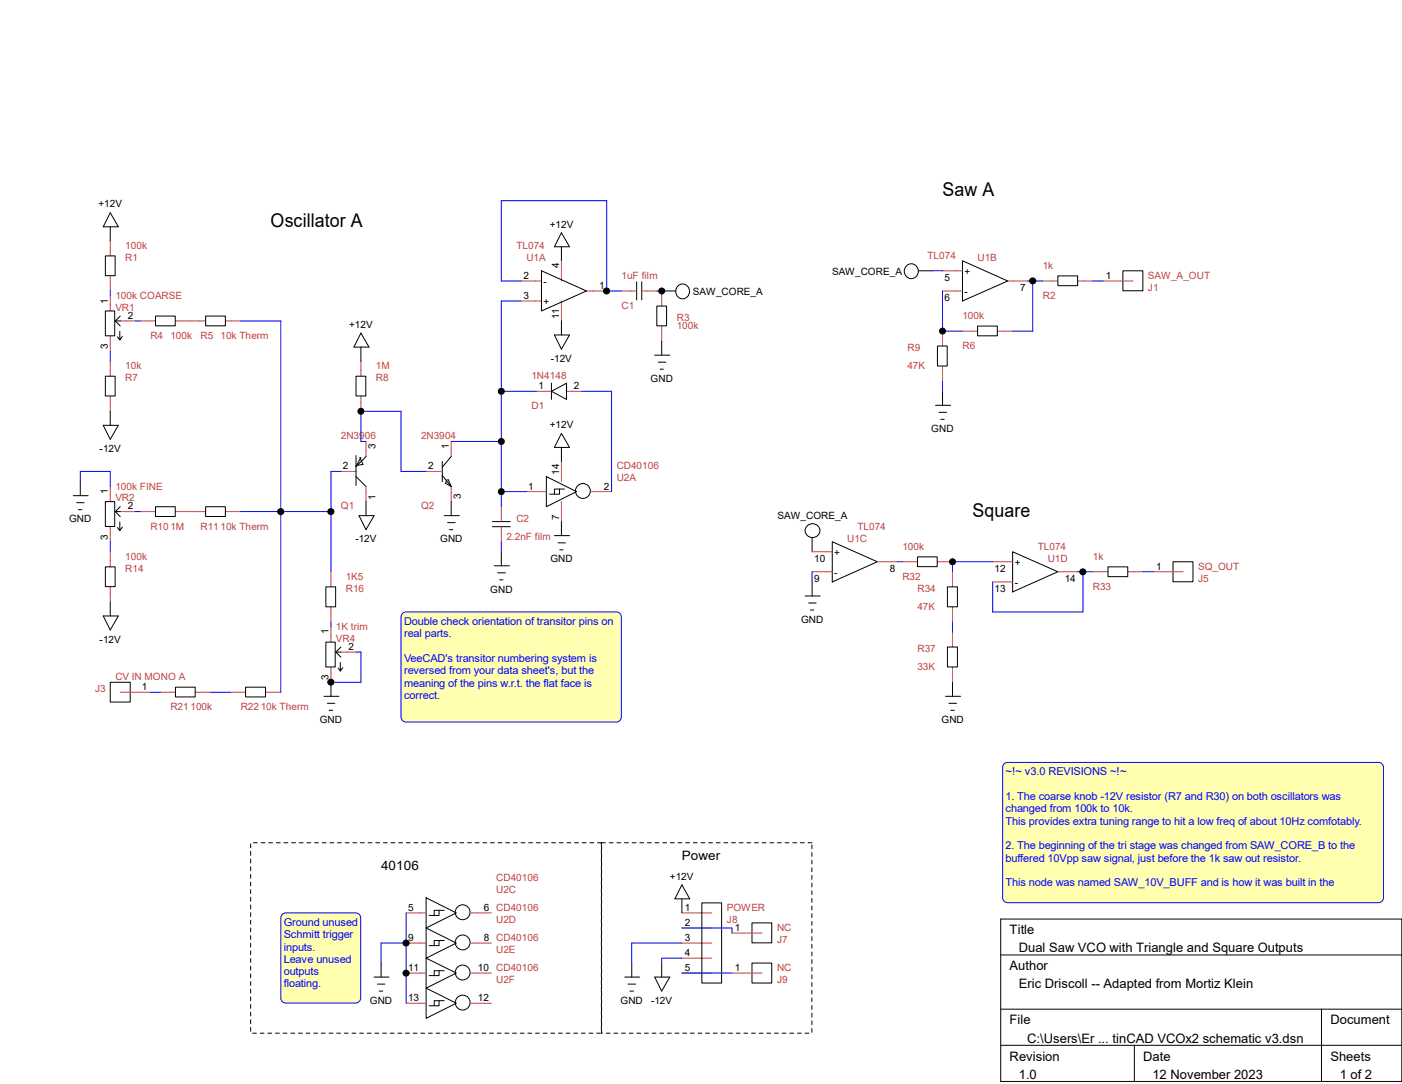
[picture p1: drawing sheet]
<svg xmlns="http://www.w3.org/2000/svg" width="279mm" height="216mm" viewBox="0 0 279 216" stroke-linecap="round" stroke-linejoin="round" font-family="sans-serif">
<g fill="none" stroke="#c04040" stroke-width=".2">
<path d="M22 48v3M22 54.9v3.1M22 58.9v3M103.9 59.9h4M103.9 56h4M111.9 51.9v4.1M111.9 59.9v4M116.9 58h4M123.9 58h3M127.9 58h3M131.9 58v3M187.8 58h4"/>
<path d="M187.8 53.9h4M200.8 56h4M207.8 56h3M214.8 56h3M219.8 56h6M22 66.9v3M22 71.9v3M22 78.9v3M24 63.9h3M28 63.9h3M35 63.9h6M45 63.9h3"/>
<path d="M71.9 71.9v3M71.9 78.9v3M106.9 77.9h3M112.9 77.9h3M131.9 64.9v3M187.8 66v2.9M187.8 72.9v3M191.8 66h3M198.8 66h3M22 96.9v3M67.9 93.9h3.1M72.9 87.9v3"/>
<path d="M72.9 96.9v3M84.9 93.9h3M89.9 87.9v3M89.9 96.9v3M104.9 97.9h4M111.9 91.9v4M111.9 99.9v4M117.9 97.9h4M22 104.9v3M22 109.9v3M22 116.9v3M24 101.9h3"/>
<path d="M28 101.9h3M35 101.9h6M45 101.9h3M66 113.9v3M99.9 100.9v3M99.9 104.9v3M161.8 109.9h4.1M161.8 113.9h4.1M174.8 111.9h4M179.8 111.9h3M186.8 111.9h3M189.8 113.9v3"/>
<path d="M197.8 111.9h4M197.8 115.9h4M210.8 113.9h4M217.8 113.9h3M224.8 113.9h3M229.8 113.9h6M24 137.9h6M32 137.9h3M38.9 137.9h3.1M46 137.9h2.9M53 137.9h3M66 120.9v3"/>
<path d="M66 124.9v3M66 132.9v3M67.9 129.9h3.1M189.8 120.9v3M189.8 125.9v3M189.8 132.9v3"/>
</g>
<g fill="none" stroke="#000" stroke-width=".2">
<path d="M21 51h1.9v3.9h-1.9zM22 42.4l1.6 2.8h-3zM22 45.2v2.8M107.9 53.9l9 4.1-9 3.9zM111.9 49.1v2.8M111.9 46.4l1.6 2.7h-3zM126.9 56.1v3.6M127.9 56.1v3.6M131.9 58h2.8M135.2 56.8a1.42 1.42 0 0 1 2.2 1.2 1.42 1.42 0 0 1-2.2 1.2 1.55 1.55 0 0 1 0-2.4zM183 53.9h2.8M191.8 51.9l9 4.1-9 3.9z"/>
<path d="M210.8 54.9h4v2h-4zM223.8 53.9h4v4h-4zM21 61.9h1.9v5h-1.9zM21 74.9h1.9v4h-1.9zM23 63.9h1M23.4 67.1l.5 .6M23.9 66v1.7l.5-.7M24 62.9l-1 1 1 1M31 62.9h3.9v2h-3.9zM41 62.9h3.9v2h-3.9zM71 74.9h1.9v4h-1.9zM71.9 66.3l1.6 2.8h-3z"/>
<path d="M71.9 69.1v2.8M109.9 77.9l3-1.6v3.2zM109.9 76.3v3.2M110.5 66.7h3l-1.6 2.9zM111.9 63.9v2.8M130.5 70.7h3M130.9 61h1.9v3.9h-1.9zM131.2 72.1h1.5M131.5 73.5h.7M131.9 67.9v2.8M186.8 68.9h2v4h-2zM187.8 77.9v2.8"/>
<path d="M194.8 64.9h4v2h-4zM14.6 98.7h3M16 95.9v2.8M20.6 84.7h3l-1.6 2.8zM21 99.9h1.9v5h-1.9zM22 81.9v2.8M71 94.9l1.9 2M71 90.7v6M71.7 91.1l.6 1.4-1.3 .2M72.9 90.9l-1.9 2 .9-1.8M72.9 99.9v2.8M88.1 91.9v4"/>
<path d="M88.1 94.7l1.8 2.2M88.9 96.3l1 .6M89.1 95.5l-.4 .8M89.3 95.5l.6 1.4M89.9 90.9l-1.8 2.1M89.9 99.9v2.8M108.9 94.9l6 3-6 3zM111.5 97.4v1h-2M111.9 89.1v2.8M111.9 86.3l1.6 2.8h-3zM112.5 97.4h-2v1M186.4 80.7h3"/>
<path d="M187.1 82.1h1.5M187.5 83.5h.7M15.3 100.1h1.5M15.6 101.5h.7M21 112.9h1.9v3.9h-1.9zM22 119.9v2.8M23 101.9h1M23.4 105.1l.5 .6M23.9 104v1.7l.5-.7M24 100.9l-1 1 1 1M31 100.9h3.9v2h-3.9zM41 100.9h3.9v2h-3.9z"/>
<path d="M64.9 116.9h2v4h-2zM71.5 102.7h3l-1.6 2.8zM88.5 102.7h3M89.2 104.1h1.5M89.6 105.5h.7M98.1 103.9h3.6M98.1 104.9h3.6M98.5 112.7h3M99.2 114.1h1.5M99.6 115.5h.6M99.9 109.9v2.8M110.5 106.7h3"/>
<path d="M111.2 108.1h1.5M111.5 109.5h.7M111.9 103.9v2.8M160.4 118.7h3M160.7 104.9a1.46 1.46 0 0 1 2.2-.3 1.46 1.46 0 0 1 0 2.2 1.46 1.46 0 0 1-2.2-.3 1.3 1.3 0 0 1 0-1.6zM161.8 107.1v2.8M161.8 115.9v2.8M165.9 107.9l8.9 4-8.9 4zM182.8 110.9h4v2h-4zM188.8 116.9h2v4h-2zM201.8 109.9l9 4-9 4zM220.8 112.9h3.9v2h-3.9z"/>
<path d="M233.8 111.9h3.9v4h-3.9zM20.6 122.7h3l-1.6 2.8zM22 135.9h4v3.9h-4zM35 136.9h3.9v1.9h-3.9zM48.9 136.9h4v1.9h-4zM64.6 138.7h2.9M64.9 127.9h1.9v4.9h-1.9zM66 135.9v2.8M66.9 129.9h1M67.4 133.1l.4 .5M67.8 132v1.6l.5-.6M67.9 128.9l-1 1 1 1"/>
<path d="M161.2 120.1h1.4M161.5 121.5h.7M188.4 138.7h3M188.8 128.9h2v3.9h-2zM189.8 135.9v2.8M65.2 140.1h1.5M65.6 141.5h.7M189.1 140.1h1.5M189.5 141.5h.7"/>
<circle cx="181.6" cy="54" r="1.44"/>
<circle cx="116.2" cy="97.8" r="1.48"/>
</g>
<g fill="none" stroke="#00f" stroke-width=".2">
<path d="M22 58v.9M103.9 56h-4v-16h21v18h3M103.9 59.9h-4v41M130.9 58h1M185.8 53.9h2M187.8 58v8h4M204.8 56h3M205.8 56v10h-4M22 69.9v2M27 63.9h1M48 63.9h8v74M99.9 77.9h7"/>
<path d="M115.9 77.9h6v20M187.8 75.9v2M16 95.9v-2h6v3M67.9 93.9h-1.9v20M72.9 87.9h-1v-6h8v12h5M89.9 87.9h10M99.9 97.9h5M22 107.9v2M27 101.9h1M48 101.9h18M99.9 107.9v2M161.8 113.9v2"/>
<path d="M178.8 111.9h1M197.8 111.9h-8v2M214.8 113.9h3M215.8 113.9v8h-18v-6M30 137.9h2M42 137.9h4M66 123.9v1M71 129.9h.9v6h-5.9M189.8 123.9v2"/>
</g>
<path d="M80.2 122.2l.7-.3h41.9a1 1 0 0 1 1 1v19.9a1 1 0 0 1-1 1h-41.9a1 1 0 0 1-1-1v-19.9z" fill-rule="evenodd" fill="#ffffaf" stroke="#00f" stroke-width=".2"/>
<path d="M217.8 56h2M227.8 113.9h2" fill="none" stroke="#00f" stroke-width=".2"/>
<path d="M200.1 152.1l.7-.3h73.9a1 1 0 0 1 1 1v26a1 1 0 0 1-1 1h-73.9a1 1 0 0 1-1-1v-26z" fill-rule="evenodd" fill="#ffffaf" stroke="#00f" stroke-width=".2"/>
<g fill="#000" stroke="#000" stroke-width=".2">
<circle cx="120.9" cy="58" r=".61"/>
<circle cx="131.9" cy="58" r=".59"/>
<circle cx="99.9" cy="77.9" r=".59"/>
<circle cx="71.9" cy="81.9" r=".59"/>
<circle cx="99.9" cy="87.9" r=".59"/>
<circle cx="99.9" cy="97.9" r=".59"/>
<circle cx="56" cy="101.9" r=".61"/>
<circle cx="65.9" cy="101.9" r=".61"/>
<circle cx="65.9" cy="135.9" r=".61"/>
</g>
<g fill="none" stroke="#c04040" stroke-width=".2">
<path d="M80.9 181.8h4M80.9 187.8h4M80.9 193.8h4M80.9 199.8h4M93.9 181.8h4M93.9 187.8h4M93.9 193.8h4M93.9 199.8h4M135.9 181.8h6M135.9 184.8h6M135.9 187.8h6M135.9 190.8h6"/>
<path d="M135.9 193.8h6M145.9 193.8h5.9M145.9 185.8h5.9"/>
</g>
<g fill="none" stroke="#000" stroke-width=".2">
<path d="M84.9 178.8l6 3-6 3zM135.9 176.2l1.6 2.8h-3zM135.9 179v2.8M139.9 179.8h3.9v16h-3.9zM74.5 194.6h3M75.2 196h1.5M75.6 197.4h.7M75.9 191.8v2.8M84.9 184.8l6 3-6 3zM84.9 190.8l6 3-6 3zM84.9 196.8l6 3-6 3zM87.5 187.3v1h-2"/>
<path d="M87.5 181.3v1h-2M87.5 193.3v1h-2M87.5 199.3v1h-2M88.5 187.3h-2v1M88.5 181.3h-2v1M88.5 193.3h-2v1M88.5 199.3h-2v1M124.5 194.6h3M125.2 196h1.5M125.5 197.4h.7M125.9 191.8v2.8M130.5 194.6h3l-1.6 2.8z"/>
<path d="M131.9 191.8v2.8M149.9 183.8h3.9v4h-3.9zM149.9 191.8h3.9v4h-3.9z"/>
<circle cx="92.2" cy="199.7" r="1.48"/>
<circle cx="92.2" cy="181.7" r="1.48"/>
<circle cx="92.2" cy="187.7" r="1.48"/>
<circle cx="92.2" cy="193.7" r="1.48"/>
</g>
<path d="M80.9 187.8h-5v4M80.9 181.8v18M135.9 190.8h-4v1M135.9 187.8h-10v4M135.9 184.8h10v1M135.9 193.8h10" fill="none" stroke="#00f" stroke-width=".2"/>
<path d="M119.9 167.9h41.9v37.9h-41.9z" fill="none" stroke="#000" stroke-width=".2" stroke-dasharray=".8 .8"/>
<path d="M56.3 182.1l.7-.3h13.9a1 1 0 0 1 1 1v16a1 1 0 0 1-1 1h-13.9a1 1 0 0 1-1-1v-16z" fill-rule="evenodd" fill="#ffffaf" stroke="#00f" stroke-width=".2"/>
<path d="M50 167.9h69.8v37.9h-69.8z" fill="none" stroke="#000" stroke-width=".2" stroke-dasharray=".8 .8"/>
<g fill="#000" stroke="#000" stroke-width=".2">
<circle cx="205.8" cy="55.9" r=".61"/>
<circle cx="187.8" cy="65.9" r=".59"/>
<circle cx="189.8" cy="111.9" r=".59"/>
<circle cx="215.8" cy="113.9" r=".61"/>
<circle cx="80.9" cy="193.8" r=".61"/>
<circle cx="80.9" cy="187.8" r=".61"/>
</g>
<path d="M199.4 183h80v32.4h-80zM199.4 190.2h80M199.4 201h80M199.4 208.2h80M226.1 208.2v7.2M263.4 201v14.4" fill="none" stroke="#000" stroke-width=".2"/>
<g font-size="3.8">
<text x="187.8" y="39.1">Saw A</text>
<text x="53.9" y="45.1">Oscillator A</text>
<text x="193.8" y="103">Square</text>
</g>
<g font-size="2.6">
<text x="75.9" y="173.3">40106</text>
<text x="135.9" y="171.3">Power</text>
<text x="201.2" y="186.1">Title</text>
<text x="203" y="189.7">Dual Saw VCO with Triangle and Square Outputs</text>
<text x="201.2" y="193.3">Author</text>
<text x="203" y="196.8">Eric Driscoll -- Adapted from Mortiz Klein</text>
<text x="201.2" y="204">File</text>
<text x="204.7" y="207.6">C:\Users\Er ... tinCAD VCOx2 schematic v3.dsn</text>
<text x="265.1" y="204">Document</text>
<text x="201.2" y="211.2">Revision</text>
<text x="203" y="214.8">1.0</text>
<text x="227.8" y="211.2">Date</text>
<text x="229.7" y="214.8">12 November 2023</text>
<text x="265.1" y="211.2">Sheets</text>
<text x="267" y="214.8">1 of 2</text>
</g>
<g font-size="2.2" fill="#00f">
<text x="80.5" y="124.5">Double check orientation of transitor pins on</text>
<text x="80.5" y="126.9">real parts.</text>
<text x="80.5" y="131.8">VeeCAD's transitor numbering system is</text>
<text x="80.5" y="134.3">reversed from your data sheet's, but the</text>
<text x="80.5" y="136.7">meaning of the pins w.r.t. the flat face is</text>
<text x="80.5" y="139.2">correct.</text>
<text x="200.4" y="154.4">~!~ v3.0 REVISIONS ~!~</text>
<text x="200.4" y="159.3">1. The coarse knob -12V resistor (R7 and R30) on both oscillators was</text>
<text x="200.4" y="161.8">changed from 100k to 10k.</text>
<text x="200.4" y="164.3">This provides extra tuning range to hit a low freq of about 10Hz comfotably.</text>
<text x="200.4" y="169.2">2. The beginning of the tri stage was changed from SAW_CORE_B to the</text>
<text x="200.4" y="171.6">buffered 10Vpp saw signal, just before the 1k saw out resistor.</text>
<text x="200.4" y="176.5">This node was named SAW_10V_BUFF and is how it was built in the</text>
<text x="56.6" y="184.4">Ground unused</text>
<text x="56.6" y="186.9">Schmitt trigger</text>
<text x="56.6" y="189.3">inputs.</text>
<text x="56.6" y="191.8">Leave unused</text>
<text x="56.6" y="194.2">outputs</text>
<text x="56.6" y="196.7">floating.</text>
</g>
<g font-size="2">
<text x="19.6" y="41.3">+12V</text>
<text x="109.6" y="45.3">+12V</text>
<text x="111.4" y="53.5" transform="rotate(-90 111.4 53.5)">4</text>
<text x="104.3" y="59.5">3</text>
<text x="104.3" y="55.5">2</text>
<text x="108.3" y="56.7">-</text>
<text x="119.4" y="57.5">1</text>
<text x="138.1" y="58.7">SAW_CORE_A</text>
<text x="165.8" y="54.7">SAW_CORE_A</text>
<text x="188.2" y="55.9">5</text>
<text x="188.2" y="59.9">6</text>
<text x="192.2" y="54.7">+</text>
<text x="192.2" y="58.7">-</text>
<text x="203.3" y="57.9">7</text>
<text x="220.4" y="55.5">1</text>
<text x="21.5" y="60.5" transform="rotate(-90 21.5 60.5)">1</text>
<text x="25.5" y="63.5">2</text>
<text x="69.6" y="65.3">+12V</text>
<text x="108.3" y="60.7">+</text>
<text x="111.4" y="63.5" transform="rotate(-90 111.4 63.5)">11</text>
<text x="21.5" y="69.5" transform="rotate(-90 21.5 69.5)">3</text>
<text x="107.3" y="77.5">1</text>
<text x="109.8" y="72.1">-12V</text>
<text x="114.4" y="77.5">2</text>
<text x="129.7" y="76.1">GND</text>
<text x="74.8" y="89.5" transform="rotate(-90 74.8 89.5)">3</text>
<text x="89.4" y="89.4" transform="rotate(-90 89.4 89.4)">1</text>
<text x="109.6" y="85.3">+12V</text>
<text x="185.6" y="86.1">GND</text>
<text x="19.9" y="90">-12V</text>
<text x="68.3" y="93.5">2</text>
<text x="85.3" y="93.5">2</text>
<text x="111.4" y="94.6" transform="rotate(-90 111.4 94.6)">14</text>
<text x="21.5" y="98.4" transform="rotate(-90 21.5 98.4)">1</text>
<text x="25.5" y="101.5">2</text>
<text x="74.8" y="99.5" transform="rotate(-90 74.8 99.5)">1</text>
<text x="91.8" y="99.5" transform="rotate(-90 91.8 99.5)">3</text>
<text x="105.3" y="97.5">1</text>
<text x="120.4" y="97.5">2</text>
<text x="13.8" y="104.1">GND</text>
<text x="21.5" y="107.5" transform="rotate(-90 21.5 107.5)">3</text>
<text x="111.4" y="103.5" transform="rotate(-90 111.4 103.5)">7</text>
<text x="154.9" y="103.3">SAW_CORE_A</text>
<text x="70.8" y="108">-12V</text>
<text x="87.7" y="108">GND</text>
<text x="109.7" y="112">GND</text>
<text x="162.3" y="111.8">10</text>
<text x="166.2" y="110.7">+</text>
<text x="177.3" y="113.8">8</text>
<text x="198.2" y="113.8">12</text>
<text x="202.2" y="112.6">+</text>
<text x="230.4" y="113.5">1</text>
<text x="97.7" y="118">GND</text>
<text x="162.3" y="115.8">9</text>
<text x="166.2" y="114.6">-</text>
<text x="198.2" y="117.8">13</text>
<text x="202.2" y="116.6">-</text>
<text x="212.2" y="115.8">14</text>
<text x="159.6" y="124">GND</text>
<text x="19.9" y="128">-12V</text>
<text x="65.5" y="126.4" transform="rotate(-90 65.5 126.4)">1</text>
<text x="69.4" y="129.5">2</text>
<text x="28.3" y="137.5">1</text>
<text x="65.5" y="135.5" transform="rotate(-90 65.5 135.5)">3</text>
<text x="63.7" y="144">GND</text>
<text x="187.6" y="144">GND</text>
<text x="133.5" y="175.2">+12V</text>
<text x="81.3" y="181.4">5</text>
<text x="96.4" y="181.4">6 CD40106</text>
<text x="136.5" y="181.4">1</text>
<text x="136.5" y="184.4">2</text>
<text x="146.5" y="185.4">1</text>
<text x="81.3" y="187.4">9</text>
<text x="96.4" y="187.4">8 CD40106</text>
<text x="136.5" y="187.4">3</text>
<text x="136.5" y="190.4">4</text>
<text x="81.3" y="193.4">11</text>
<text x="95.2" y="193.4">10</text>
<text x="136.5" y="193.4">5</text>
<text x="146.5" y="193.4">1</text>
<text x="73.7" y="199.9">GND</text>
<text x="81.3" y="199.4">13</text>
<text x="95.2" y="199.4">12</text>
<text x="123.7" y="199.9">GND</text>
<text x="129.8" y="199.9">-12V</text>
</g>
<g font-size="2" fill="#c04040">
<text x="25" y="51.9">R1</text>
<text x="25" y="49.5">100k</text>
<text x="102.9" y="49.5">TL074</text>
<text x="104.9" y="51.9">U1A</text>
<text x="184.8" y="51.5">TL074</text>
<text x="194.8" y="51.9">U1B</text>
<text x="207.8" y="53.5">1k</text>
<text x="23" y="59.5">100k COARSE</text>
<text x="123.9" y="55.5">1uF film</text>
<text x="207.8" y="59.5">R2</text>
<text x="228.8" y="57.9">J1</text>
<text x="228.8" y="55.5">SAW_A_OUT</text>
<text x="23" y="61.9">VR1</text>
<text x="123.9" y="61.5">C1</text>
<text x="134.9" y="63.9">R3</text>
<text x="134.9" y="65.5">100k</text>
<text x="191.8" y="63.5">100k</text>
<text x="30" y="67.5">R4</text>
<text x="34" y="67.5">100k</text>
<text x="40" y="67.5">R5</text>
<text x="44" y="67.5">10k Therm</text>
<text x="180.8" y="69.9">R9</text>
<text x="191.8" y="69.5">R6</text>
<text x="25" y="75.9">R7</text>
<text x="25" y="73.5">10k</text>
<text x="74.9" y="75.9">R8</text>
<text x="74.9" y="73.5">1M</text>
<text x="105.9" y="75.5">1N4148</text>
<text x="180.8" y="73.5">47K</text>
<text x="105.9" y="81.5">D1</text>
<text x="67.9" y="87.5">2N3906</text>
<text x="83.9" y="87.5">2N3904</text>
<text x="122.9" y="95.9">U2A</text>
<text x="122.9" y="93.5">CD40106</text>
<text x="23" y="99.9">VR2</text>
<text x="23" y="97.5">100k FINE</text>
<text x="67.9" y="101.5">Q1</text>
<text x="83.9" y="101.5">Q2</text>
<text x="30" y="105.5">R10 1M</text>
<text x="40" y="105.5">R11 10k Therm</text>
<text x="100.9" y="107.5">2.2nF film</text>
<text x="102.9" y="103.9">C2</text>
<text x="168.8" y="107.9">U1C</text>
<text x="170.9" y="105.5">TL074</text>
<text x="25" y="113.9">R14</text>
<text x="25" y="111.5">100k</text>
<text x="179.8" y="109.5">100k</text>
<text x="206.8" y="109.5">TL074</text>
<text x="208.8" y="111.9">U1D</text>
<text x="217.8" y="111.5">1k</text>
<text x="238.8" y="113.5">SQ_OUT</text>
<text x="68.9" y="117.9">R16</text>
<text x="68.9" y="115.5">1K5</text>
<text x="179.8" y="115.5">R32</text>
<text x="182.8" y="117.9">R34</text>
<text x="217.8" y="117.5">R33</text>
<text x="238.8" y="115.9">J5</text>
<text x="66.9" y="125.5">1K trim</text>
<text x="182.8" y="121.5">47K</text>
<text x="66.9" y="127.8">VR4</text>
<text x="182.8" y="129.8">R37</text>
<text x="19" y="137.8">J3</text>
<text x="23" y="135.5">CV IN MONO A</text>
<text x="182.8" y="133.4">33K</text>
<text x="34" y="141.4">R21 100k</text>
<text x="48" y="141.4">R22 10k Therm</text>
<text x="98.9" y="177.8">U2C</text>
<text x="98.9" y="175.4">CD40106</text>
<text x="98.9" y="183.8">U2D</text>
<text x="144.9" y="183.8">J8</text>
<text x="144.9" y="181.4">POWER</text>
<text x="154.9" y="185.4">NC</text>
<text x="98.9" y="189.8">U2E</text>
<text x="154.9" y="187.8">J7</text>
<text x="98.9" y="195.8">U2F</text>
<text x="98.9" y="193.4">CD40106</text>
<text x="154.9" y="195.8">J9</text>
<text x="154.9" y="193.4">NC</text>
</g>
</svg>
